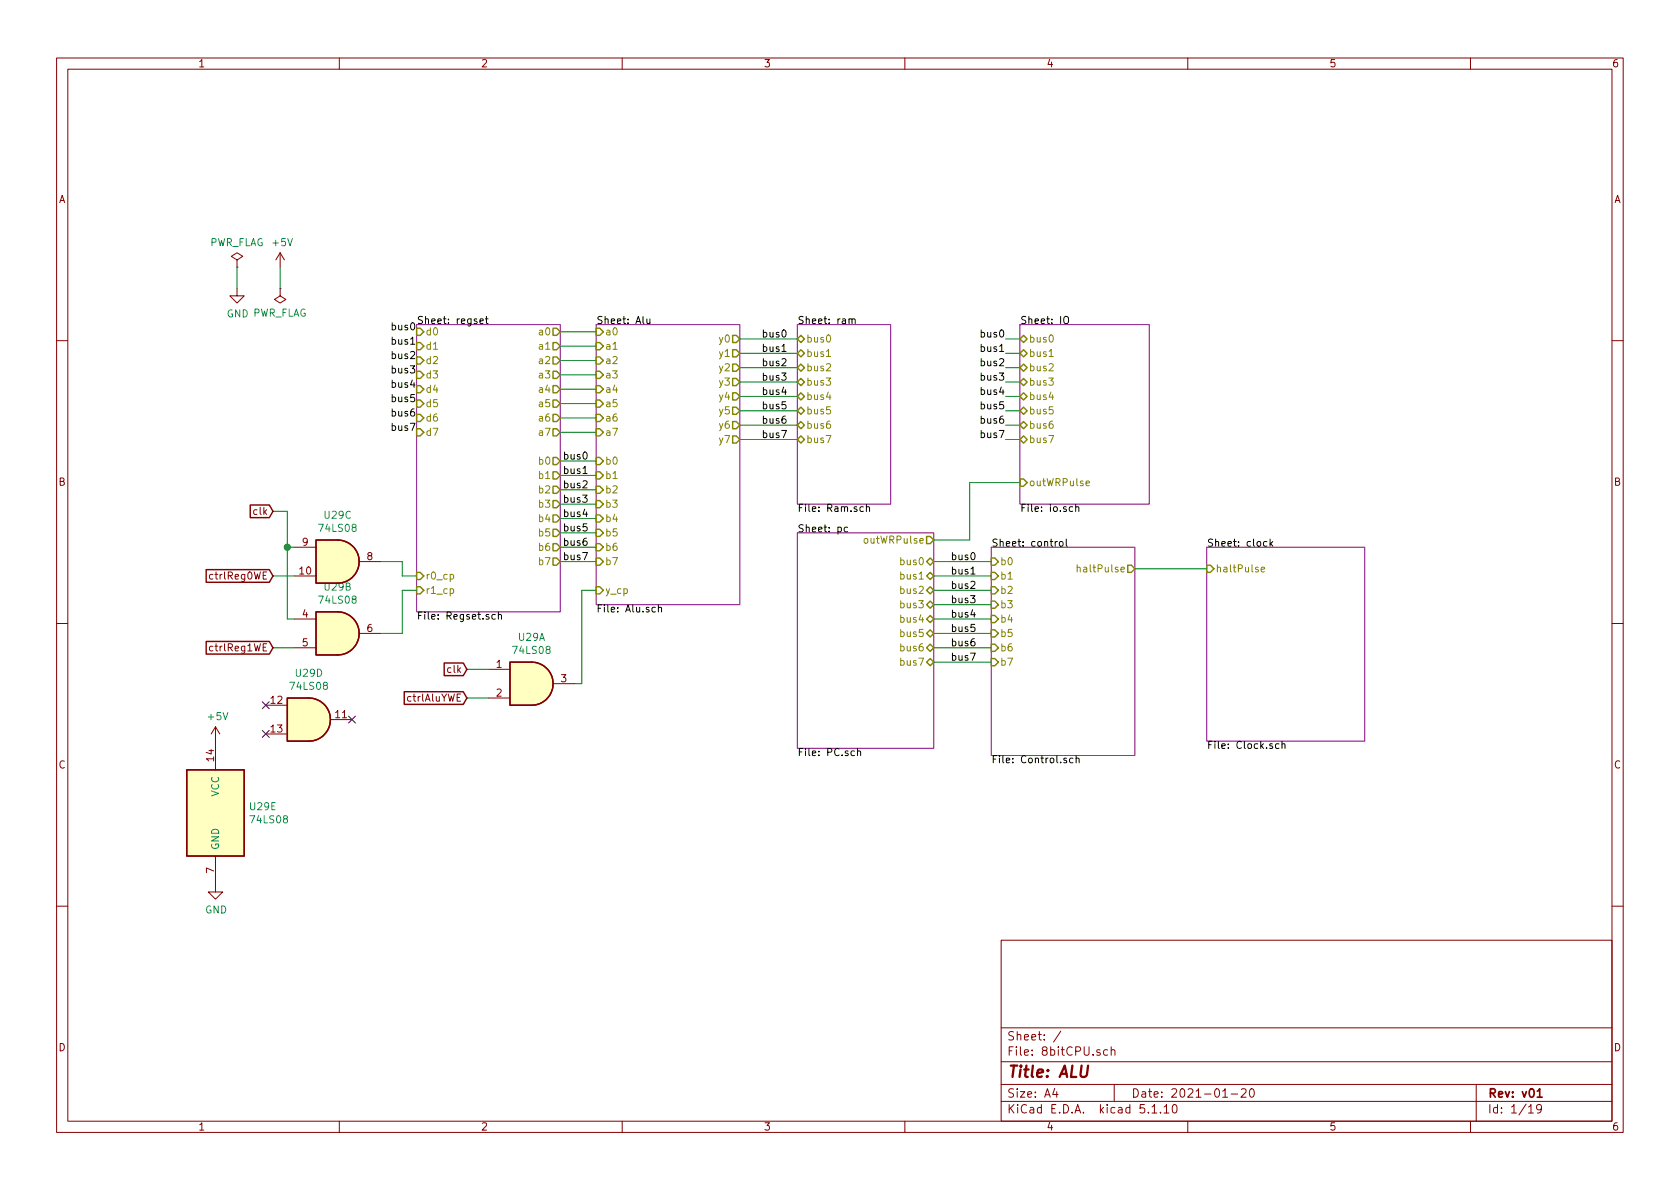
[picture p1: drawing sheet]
<svg xmlns="http://www.w3.org/2000/svg" width="297mm" height="210mm" viewBox="0 0 297 210" stroke-linecap="round" stroke-linejoin="round" font-family="sans-serif">
<g fill="none" stroke="#840000" stroke-width=".18">
<path d="M10 10.3h277v189.9h-277zM12 12.2h273v186.1h-273zM60 10.3v1.9M110 10.3v1.9M160 10.3v1.9M210 10.3v1.9M260 10.3v1.9M41.9 46l1-.7-1-.6-1 .6 1 .7v1.2M41.9 47.2h.1M41.9 51v1.3h1.3l-1.3 1.3-1.3-1.3h1.3M49.5 51v1.3l1 .7-1 .6-1-.6 1-.7M49.5 51h.1"/>
<path d="M49.5 44.7l-.7 1.3M49.5 44.7v2.5M49.5 44.7l.8 1.3M10 60.2h2M285 60.2h2M52.1 96.8h3.8M63.5 99.3h3.8M10 110.3h2M52.1 109.5h3.8M52.1 114.5h3.8M52.1 101.8h3.8M63.5 112h3.8"/>
<path d="M86.4 118.4h3.8M285 110.3h2M38.1 128.5l-.8 1.3M38.1 128.5v7.6M38.1 128.5l.8 1.3M47 124.7h3.8M47 129.8h3.8M58.4 127.2h3.8M86.4 123.4h3.8M97.8 120.9h3.8M38.1 151.4v6.3h1.3l-1.3 1.3-1.3-1.3h1.3M10 160.2h2"/>
<path d="M177 166.3h108v32h-108zM285 160.2h2M60 198.3v1.9M110 198.3v1.9M160 198.3v1.9M177 194.8h108M177 191.8h108M177 187.8h108M177 181.8h108M186.5 192.5l-.4 1h1M186.8 193v1M187.6 182.3l-1.3 2"/>
<path d="M195.8 185.7l-.4-.1-.3 .3 .1 .6 .2 .1 .4-.1M196.5 185.7a.37 .37 0 0 1 .6 .1v.8M196.5 185.1v1.5M197 191.8v3M203.7 195.8l.4-.5v1.5M203.7 196.8h.8M205.2 196.7v.1M205.8 195.8l.4-.5v1.5M205.8 196.8h.9M207.5 195.4l.2-.1a.94 .94 0 0 1 0 1.5h-.1a1 1 0 0 1-.1-1.4zM210 198.3v1.9M216.2 194h.8"/>
<path d="M217.7 193.5h1.1M219.5 192.7l.2-.2h.3l.3 .2v.3v.2l-.9 .8h.9M221.1 192.6l.2-.1a.8 .8 0 0 1 .5 .8 .8 .8 0 0 1-.5 .7 1 1 0 0 1-.2-1.4zM260 198.3v1.9M261 191.8v6.5M270.3 195.8l.4-.5v1.5M270.3 196.8h.8M272.5 196l-.1 .2a.48 .48 0 0 1-.6-.1v-.6a.48 .48 0 0 1 .6-.1l.1 .1a1.19 1.19 0 0 1-.2 1.2l-.5 .1"/>
</g>
<path d="M271.8 193l.4-.5v1.5M271.8 194h.9" fill="none" stroke="#840000" stroke-width=".3"/>
<path d="M73.7 57.4h25.4v50.8h-25.4zM105.4 57.4h25.4v49.5h-25.4zM141 57.4h16.5v31.7h-16.5zM180.3 57.4h22.9v31.7h-22.9zM141 94.2h24.1v38.1h-24.1zM175.3 96.8h25.4v36.8h-25.4zM213.4 96.8h27.9v34.3h-27.9z" fill="none" stroke="#840084" stroke-width=".18"/>
<g fill="none" stroke="#000" stroke-width=".18">
<path d="M84.9 56.8l.5-.1v-.3h-.4l-.1 .2v.6h.5M85.8 56.4h.5M86 56v1l.3 .2M114.4 56.4v.8h.3l.2-.1M114.9 56.4v.8M150.1 56.5l.2-.1h.3v.8M150.6 56.6l.2-.2h.3l.1 .8M188.1 56.1a.45 .45 0 0 1 .8 0 .88 .88 0 0 1-.3 1.1h-.3a1.07 1.07 0 0 1-.2-1.1zM138.2 76.1h.8l-.5 1.3M138.3 63.5l.4-.1 .3 .4-.8 .9h.8M138.3 62.1h.7M138.6 68.4l-.3 .9h.7"/>
<path d="M149.9 93.3l-.4-.1-.2 .2 .1 .6h.5M152.7 89.7l-.4-.1-.3 .2 .2 .6h.5M153.2 89.7l.2-.1 .3 .1v.7M153.2 89.2v1.2M186.9 95.8l-.3 .2M187.4 95.9l.1-.1 .4 .1 .1 .5-.2 .1-.3 .1-.1-.1zM188.5 95.3v1.1l.2 .2M189.7 89.7l-.4-.1-.2 .2 .1 .6h.5M190.2 89.7l.2-.1 .3 .1 .1 .7M190.2 89.2v1.2M224 95.8h-.4l-.2 .2 .1 .5h.5M224.6 95.3v1.3"/>
<path d="M224.7 96.1l.3 .5M225 95.8l-.4 .4M87.6 108.7h-.4l-.2 .2 .1 .5h.5M88.1 108.8l.2-.1h.3l.1 .8M88.1 108.2v1.3M115.9 107.4h-.4l-.2 .2 .1 .6h.5M116.4 107.5l.2-.1h.3l.1 .8M116.4 107v1.2M151.1 132.8h-.4l-.2 .2 .1 .6h.5M151.6 132.9l.2-.1h.3l.1 .8M151.6 132.4v1.2M188.6 134.1h-.3l-.2 .1v.2l.5 .1v.3h-.5"/>
<path d="M189.7 134.1h-.3l-.3 .2 .1 .5h.5M190.3 134.2l.1-.1h.4v.8M190.3 133.6v1.3M226.1 131.6l-.3-.1-.3 .2 .1 .6h.5M226.7 131.6l.1-.1 .4 .1v.8M226.7 131.1v1.3"/>
</g>
<g fill="none" stroke="#848400" stroke-width=".25">
<path d="M73.7 58h.6l.6 .7-.6 .6h-.6zM97.8 58h.6l.7 .7-.7 .6h-.6zM105.4 58h.6l.7 .7-.7 .6h-.6zM129.5 59.3h.7l.6 .6-.6 .7h-.7zM141 59.9l.6-.6 .6 .6-.6 .7zM180.3 59.9l.7-.6 .6 .6-.6 .7zM73.7 60.6h.6l.6 .6-.6 .6h-.6zM73.7 63.1h.6l.6 .6-.6 .7h-.6zM73.7 65.7h.6l.6 .6-.6 .6h-.6zM73.7 68.2h.6l.6 .6-.6 .7h-.6zM73.7 70.7h.6l.6 .7-.6 .6h-.6zM73.7 73.3h.6l.6 .6-.6 .6h-.6z"/>
<path d="M73.7 75.8h.6l.6 .6-.6 .7h-.6zM97.8 60.6h.6l.7 .6-.7 .6h-.6zM97.8 63.1h.6l.7 .6-.7 .7h-.6zM97.8 65.7h.6l.7 .6-.7 .6h-.6zM97.8 68.2h.6l.7 .6-.7 .7h-.6zM97.8 70.7h.6l.7 .7-.7 .6h-.6zM97.8 73.3h.6l.7 .6-.7 .6h-.6zM97.8 75.8h.6l.7 .6-.7 .7h-.6zM105.4 60.6h.6l.7 .6-.7 .6h-.6zM105.4 63.1h.6l.7 .6-.7 .7h-.6zM105.4 65.7h.6l.7 .6-.7 .6h-.6zM105.4 68.2h.6l.7 .6-.7 .7h-.6z"/>
<path d="M105.4 70.7h.6l.7 .7-.7 .6h-.6zM105.4 73.3h.6l.7 .6-.7 .6h-.6zM105.4 75.8h.6l.7 .6-.7 .7h-.6zM129.5 61.8h.7l.6 .7-.6 .6h-.7zM129.5 64.4h.7l.6 .6-.6 .7h-.7zM129.5 66.9h.7l.6 .7-.6 .6h-.7zM129.5 69.5h.7l.6 .6-.6 .6h-.7zM129.5 72h.7l.6 .6-.6 .7h-.7zM129.5 74.5h.7l.6 .7-.6 .6h-.7zM129.5 77.1h.7l.6 .6-.6 .7h-.7zM141 62.5l.6-.7 .6 .7-.6 .6zM141 65l.6-.6 .6 .6-.6 .7z"/>
<path d="M141 67.6l.6-.7 .6 .7-.6 .6zM141 70.1l.6-.6 .6 .6-.6 .6zM141 77.7l.6-.6 .6 .6-.6 .7zM141.6 72l.6 .6-.6 .7-.6-.7zM141.6 74.5l.6 .7-.6 .6-.6-.6zM180.3 77.7l.7-.6 .6 .6-.6 .7zM180.3 70.1l.7-.6 .6 .6-.6 .6zM180.3 67.6l.7-.7 .6 .7-.6 .6zM180.3 65l.7-.6 .6 .6-.6 .7zM180.3 62.5l.7-.7 .6 .7-.6 .6zM181 74.5l.6 .7-.6 .6-.7-.6zM181 72l.6 .6-.6 .7-.7-.7z"/>
<path d="M97.8 80.9h.6l.7 .6-.7 .7h-.6zM97.8 83.4h.6l.7 .7-.7 .6h-.6zM97.8 86h.6l.7 .6-.7 .6h-.6zM97.8 88.5h.6l.7 .6-.7 .7h-.6zM97.8 91.1h.6l.7 .6-.7 .6h-.6zM97.8 93.6h.6l.7 .6-.7 .7h-.6zM97.8 96.1h.6l.7 .7-.7 .6h-.6zM97.8 98.7h.6l.7 .6-.7 .6h-.6zM105.4 80.9h.6l.7 .6-.7 .7h-.6zM105.4 83.4h.6l.7 .7-.7 .6h-.6zM105.4 86h.6l.7 .6-.7 .6h-.6zM105.4 88.5h.6l.7 .6-.7 .7h-.6z"/>
<path d="M105.4 91.1h.6l.7 .6-.7 .6h-.6zM105.4 93.6h.6l.7 .6-.7 .7h-.6zM105.4 96.1h.6l.7 .7-.7 .6h-.6zM105.4 98.7h.6l.7 .6-.7 .6h-.6zM163.8 99.3l.7-.6 .6 .6-.6 .6zM163.8 94.9h.7l.6 .6-.6 .6h-.7zM175.3 98.7h.6l.6 .6-.6 .6h-.6zM180.3 84.7h.7l.6 .6-.6 .7h-.7zM199.4 99.9h.6l.7 .7-.7 .6h-.6zM213.4 99.9h.6l.6 .7-.6 .6h-.6zM73.7 101.2h.6l.6 .6-.6 .7h-.6zM73.7 103.8h.6l.6 .6-.6 .6h-.6z"/>
<path d="M105.4 103.8h.6l.7 .6-.7 .6h-.6zM163.8 101.8l.7-.6 .6 .6-.6 .7zM163.8 104.4l.7-.6 .6 .6-.6 .6zM163.8 106.9l.7-.6 .6 .6-.6 .7zM163.8 109.5l.7-.7 .6 .7-.6 .6zM163.8 114.5l.7-.6 .6 .6-.6 .7zM163.8 117.1l.7-.6 .6 .6-.6 .6zM164.5 111.4l.6 .6-.6 .6-.7-.6zM175.3 101.2h.6l.6 .6-.6 .7h-.6zM175.3 103.8h.6l.6 .6-.6 .6h-.6zM175.3 106.3h.6l.6 .6-.6 .7h-.6zM175.3 108.8h.6l.6 .7-.6 .6h-.6z"/>
<path d="M175.3 111.4h.6l.6 .6-.6 .6h-.6zM175.3 113.9h.6l.6 .6-.6 .7h-.6zM175.3 116.5h.6l.6 .6-.6 .6h-.6z"/>
</g>
<g fill="none" stroke="#848400" stroke-width=".18">
<path d="M146.1 77h.8l-.5 1.3M146.1 64.4l.5-.1 .3 .4-.8 .9h.8M146.1 63h.8M146.4 69.3l-.3 .9h.8M185.4 77h.9l-.5 1.3M185.5 64.4l.5-.1 .2 .4-.8 .9h.8M185.5 63h.7M185.8 69.3l-.3 .9h.8M190.4 99.9v1.2M192 85.5l.6-.1v-.3h-.4l-.2 .1 .1 .6h.5M79.6 101.6h.4l.2 .2-.1 .6h-.5M79.6 104.2l.4-.1 .2 .2-.1 .6h-.5"/>
<path d="M190.4 100.4l.3-.1h.2l.1 .8M223 100.7l.6-.1-.1-.3h-.3l-.2 .2 .1 .6h.4"/>
</g>
<g fill="#ffffc2" stroke="#ffffc2" stroke-width=".18">
<path d="M94 117.1a3.8 3.8 0 0 1 3.8 3.8 3.8 3.8 0 0 1-3.8 3.8z"/>
<path d="M90.2 117.1h3.8v7.6h-3.8z"/>
<path d="M59.7 108.2a3.8 3.8 0 0 1 3.8 3.8 3.8 3.8 0 0 1-3.8 3.8z"/>
<path d="M55.9 108.2h3.8v7.6h-3.8z"/>
<path d="M59.7 95.5a3.8 3.8 0 0 1 3.8 3.8 3.8 3.8 0 0 1-3.8 3.8z"/>
<path d="M55.9 95.5h3.8v7.6h-3.8z"/>
<path d="M54.6 123.4a3.8 3.8 0 0 1 3.8 3.8 3.8 3.8 0 0 1-3.8 3.9z"/>
<path d="M50.8 123.4h3.8v7.7h-3.8z"/>
<path d="M33 136.1h10.2v15.3h-10.2z"/>
</g>
<path d="M44.2 89.3h3.4l.7 1.1-.7 1.1h-3.4zM55.9 95.5h3.8a3.8 3.8 0 0 1 3.8 3.8 3.8 3.8 0 0 1-3.8 3.8h-3.8zM36.4 100.7h11.2l.7 1.1-.7 1.2h-11.2zM36.4 113.4h11.2l.7 1.1-.7 1.2h-11.2zM55.9 108.2h3.8a3.8 3.8 0 0 1 3.8 3.8 3.8 3.8 0 0 1-3.8 3.8h-3.8zM78.5 117.2h3.4l.6 1.2-.6 1.1h-3.4zM90.2 117.1h3.8a3.8 3.8 0 0 1 3.8 3.8 3.8 3.8 0 0 1-3.8 3.8h-3.8zM33 136.1h10.2v15.3h-10.2zM50.8 123.4h3.8a3.8 3.8 0 0 1 3.8 3.8 3.8 3.8 0 0 1-3.8 3.9h-3.8zM71.5 122.3h10.4l.6 1.1-.6 1.2h-10.4z" fill="none" stroke="#840000" stroke-width=".25"/>
<g fill="none" stroke="#008400" stroke-width=".18">
<path d="M41.9 47.2v3.8M49.5 47.2v3.8M99.1 58.7h6.3M130.8 59.9h10.2M177.8 59.9h2.5M99.1 76.4h6.3M99.1 73.9h6.3M99.1 71.4h6.3M99.1 68.8h6.3M99.1 66.3h6.3M99.1 63.7h6.3M99.1 61.2h6.3"/>
<path d="M130.8 62.5h10.2M130.8 65h10.2M130.8 67.6h10.2M130.8 70.1h10.2M130.8 72.6h10.2M130.8 75.2h10.2M130.8 77.7h10.2M177.8 62.5h2.5M177.8 65h2.5M177.8 67.6h2.5M177.8 70.1h2.5M177.8 72.6h2.5"/>
<path d="M177.8 75.2h2.5M177.8 77.7h2.5M48.3 90.4h2.5v19.1h1.3M50.8 96.8h1.3M67.3 99.3h3.8v2.5h2.6M99.1 96.8h6.3M99.1 99.3h6.3M99.1 94.2h6.3M99.1 91.7h6.3M99.1 89.1h6.3M99.1 86.6h6.3M99.1 84.1h6.3"/>
<path d="M99.1 81.5h6.3M165.1 99.3h10.2M180.3 85.3h-8.9v10.2h-6.3M48.3 114.5h3.8M48.3 101.8h3.8M73.7 104.4h-2.6v7.6h-3.8M82.5 118.4h3.9M105.4 104.4h-2.5v16.5h-1.3M165.1 114.5h10.2M165.1 101.8h10.2M165.1 104.4h10.2M165.1 117.1h10.2"/>
<path d="M165.1 112h10.2M165.1 109.5h10.2M165.1 106.9h10.2M200.7 100.6h12.7M82.5 123.4h3.9"/>
</g>
<circle cx="50.8" cy="96.8" r=".51" fill="#008400" stroke="#008400" stroke-width=".25"/>
<path d="M46.4 124.1l1.2 1.2M46.4 129.2l1.2 1.2M47.6 124.1l-1.2 1.2M47.6 129.2l-1.2 1.2M61.6 126.6l1.2 1.3M62.8 126.6l-1.2 1.3" fill="none" stroke="#000084" stroke-width=".18"/>
<text font-size="2.8" fill="#840000" x="178" y="190.5">Title: ALU</text>
<g font-size="2.1" fill="#840000">
<text x="178" y="184">Sheet: /</text>
<text x="178" y="186.7">File: 8bitCPU.sch</text>
<text x="178" y="196.9">KiCad E.D.A. kicad 5.1.10</text>
<text x="178" y="194.1">Size: A4</text>
<text x="200" y="194.1">Date: 2021-01-20</text>
<text x="263" y="194.1">Rev: v01</text>
<text x="263" y="196.9">Id: 1/19</text>
</g>
<g font-size="1.8" fill="#840000">
<text x="35" y="11.9">1</text>
<text x="85" y="11.9">2</text>
<text x="135" y="11.9">3</text>
<text x="185" y="11.9">4</text>
<text x="235" y="11.9">5</text>
<text x="285" y="11.9">6</text>
<text x="10.4" y="35.9">A</text>
<text x="285.4" y="35.9">A</text>
<text x="10.4" y="85.9">B</text>
<text x="285.4" y="85.9">B</text>
<text x="45" y="91.1">clk</text>
<text x="53" y="101.6">10</text>
<text x="53.5" y="96.5">9</text>
<text x="64.9" y="99.1">8</text>
<text x="37.5" y="102.5">ctrlReg0WE</text>
<text x="53.5" y="109.2">4</text>
<text x="64.9" y="111.8">6</text>
<text x="37.5" y="115.2">ctrlReg1WE</text>
<text x="53.5" y="114.3">5</text>
<text x="79.3" y="119">clk</text>
<text x="87.8" y="118.1">1</text>
<text x="47.9" y="124.5">12</text>
<text x="72.1" y="124.1">ctrlAluYWE</text>
<text x="87.8" y="123.2">2</text>
<text x="99.2" y="120.6">3</text>
<text x="47.9" y="129.5">13</text>
<text x="59.4" y="127">11</text>
<text x="10.4" y="135.9">C</text>
<text x="37.8" y="134.6" transform="rotate(-90 37.8 134.6)">14</text>
<text x="285.4" y="135.9">C</text>
<text x="37.8" y="154.4" transform="rotate(-90 37.8 154.4)">7</text>
<text x="10.4" y="185.9">D</text>
<text x="285.4" y="185.9">D</text>
<text x="35" y="199.9">1</text>
<text x="85" y="199.9">2</text>
<text x="135" y="199.9">3</text>
<text x="185" y="199.9">4</text>
<text x="235" y="199.9">5</text>
<text x="285" y="199.9">6</text>
</g>
<g font-size="1.8" fill="#008484">
<text x="37" y="43.5">PWR_FLAG</text>
<text x="48.3" y="43.5">+5V</text>
<text x="40.1" y="56.1">GND PWR_FLAG</text>
<text x="56.6" y="94.1">74LS08</text>
<text x="57.4" y="91.7">U29C</text>
<text x="56.6" y="106.8">74LS08</text>
<text x="57.4" y="104.4">U29B</text>
<text x="91.7" y="113.3">U29A</text>
<text x="52.3" y="119.7">U29D</text>
<text x="90.9" y="115.6">74LS08</text>
<text x="51.5" y="122">74LS08</text>
<text x="36.9" y="127.3">+5V</text>
<text x="38.7" y="140.9" transform="rotate(-90 38.7 140.9)">VCC</text>
<text x="44.2" y="143.3">U29E</text>
<text x="44.4" y="145.6">74LS08</text>
<text x="38.7" y="150.4" transform="rotate(-90 38.7 150.4)">GND</text>
<text x="36.3" y="161.5">GND</text>
</g>
<g font-size="1.8">
<text x="69.5" y="58.4">bus0</text>
<text x="73.7" y="57.3">Sheet: regset</text>
<text x="105.4" y="57.3">Sheet: Alu</text>
<text x="134.6" y="59.7">bus0</text>
<text x="141" y="57.3">Sheet: ram</text>
<text x="173.7" y="59.7">bus0</text>
<text x="180.3" y="57.3">Sheet: IO</text>
<text x="69.5" y="63.5">bus2</text>
<text x="69.5" y="61">bus1</text>
<text x="134.6" y="64.8">bus2</text>
<text x="134.6" y="62.2">bus1</text>
<text x="173.7" y="62.2">bus1</text>
<text x="173.7" y="64.8">bus2</text>
<text x="69.5" y="71.1">bus5</text>
<text x="69.5" y="68.6">bus4</text>
<text x="69.5" y="66">bus3</text>
<text x="134.6" y="69.8">bus4</text>
<text x="134.6" y="67.3">bus3</text>
<text x="173.7" y="67.3">bus3</text>
<text x="173.7" y="69.8">bus4</text>
<text x="69.5" y="76.2">bus7</text>
<text x="69.5" y="73.7">bus6</text>
<text x="134.6" y="77.5">bus7</text>
<text x="134.6" y="74.9">bus6</text>
<text x="134.6" y="72.4">bus5</text>
<text x="173.7" y="72.4">bus5</text>
<text x="173.7" y="74.9">bus6</text>
<text x="173.7" y="77.5">bus7</text>
<text x="100" y="81.3">bus0</text>
<text x="100" y="83.8">bus1</text>
<text x="100" y="88.9">bus3</text>
<text x="100" y="86.4">bus2</text>
<text x="100" y="94">bus5</text>
<text x="100" y="91.4">bus4</text>
<text x="141" y="94.1">Sheet: pc</text>
<text x="141" y="90.5">File: Ram.sch</text>
<text x="180.3" y="90.5">File: io.sch</text>
<text x="100" y="99.1">bus7</text>
<text x="100" y="96.5">bus6</text>
<text x="168.6" y="99.1">bus0</text>
<text x="168.6" y="101.6">bus1</text>
<text x="175.3" y="96.7">Sheet: control</text>
<text x="213.4" y="96.7">Sheet: clock</text>
<text x="168.6" y="104.1">bus2</text>
<text x="168.6" y="106.7">bus3</text>
<text x="73.7" y="109.6">File: Regset.sch</text>
<text x="105.4" y="108.3">File: Alu.sch</text>
<text x="168.6" y="111.8">bus5</text>
<text x="168.6" y="109.2">bus4</text>
<text x="168.6" y="116.8">bus7</text>
<text x="168.6" y="114.3">bus6</text>
<text x="141" y="133.7">File: PC.sch</text>
<text x="175.3" y="135">File: Control.sch</text>
<text x="213.4" y="132.4">File: Clock.sch</text>
</g>
<g font-size="1.8" fill="#848400">
<text x="75.2" y="59.3">d0</text>
<text x="95.6" y="59.3">a0</text>
<text x="106.9" y="59.3">a0</text>
<text x="75.2" y="61.8">d1</text>
<text x="75.2" y="64.4">d2</text>
<text x="95.6" y="61.8">a1</text>
<text x="95.6" y="64.4">a2</text>
<text x="106.9" y="61.8">a1</text>
<text x="106.9" y="64.4">a2</text>
<text x="127.3" y="60.6">y0</text>
<text x="127.3" y="63.1">y1</text>
<text x="127.3" y="65.7">y2</text>
<text x="142.5" y="60.6">bus0</text>
<text x="142.5" y="63.1">bus1</text>
<text x="142.5" y="65.7">bus2</text>
<text x="181.9" y="65.7">bus2</text>
<text x="181.9" y="63.1">bus1</text>
<text x="181.9" y="60.6">bus0</text>
<text x="75.2" y="66.9">d3</text>
<text x="75.2" y="69.5">d4</text>
<text x="95.6" y="66.9">a3</text>
<text x="95.6" y="69.5">a4</text>
<text x="106.9" y="66.9">a3</text>
<text x="106.9" y="69.5">a4</text>
<text x="127.3" y="68.2">y3</text>
<text x="127.3" y="70.7">y4</text>
<text x="142.5" y="68.2">bus3</text>
<text x="142.5" y="70.7">bus4</text>
<text x="181.9" y="70.7">bus4</text>
<text x="181.9" y="68.2">bus3</text>
<text x="75.2" y="72">d5</text>
<text x="75.2" y="74.5">d6</text>
<text x="75.2" y="77.1">d7</text>
<text x="95.6" y="72">a5</text>
<text x="95.6" y="74.5">a6</text>
<text x="95.6" y="77.1">a7</text>
<text x="106.9" y="72">a5</text>
<text x="106.9" y="74.5">a6</text>
<text x="106.9" y="77.1">a7</text>
<text x="127.3" y="73.3">y5</text>
<text x="127.3" y="75.8">y6</text>
<text x="142.5" y="73.3">bus5</text>
<text x="142.5" y="75.8">bus6</text>
<text x="181.9" y="75.8">bus6</text>
<text x="181.9" y="73.3">bus5</text>
<text x="95.5" y="82.2">b0</text>
<text x="106.9" y="82.2">b0</text>
<text x="127.3" y="78.4">y7</text>
<text x="142.5" y="78.4">bus7</text>
<text x="181.9" y="78.4">bus7</text>
<text x="95.5" y="84.7">b1</text>
<text x="95.5" y="87.2">b2</text>
<text x="95.5" y="89.8">b3</text>
<text x="106.9" y="84.7">b1</text>
<text x="106.9" y="87.2">b2</text>
<text x="106.9" y="89.8">b3</text>
<text x="181.9" y="86">outWRPulse</text>
<text x="95.5" y="92.3">b4</text>
<text x="95.5" y="94.9">b5</text>
<text x="106.9" y="92.3">b4</text>
<text x="106.9" y="94.9">b5</text>
<text x="95.5" y="97.4">b6</text>
<text x="95.5" y="99.9">b7</text>
<text x="106.9" y="97.4">b6</text>
<text x="106.9" y="99.9">b7</text>
<text x="153.2" y="96.1">outWRPulse</text>
<text x="159.4" y="99.9">bus0</text>
<text x="176.8" y="99.9">b0</text>
<text x="191.3" y="101.2">haltPulse</text>
<text x="214.9" y="101.2">haltPulse</text>
<text x="75.2" y="102.5">r0_cp</text>
<text x="75.2" y="105">r1_cp</text>
<text x="106.9" y="105">y_cp</text>
<text x="159.4" y="102.5">bus1</text>
<text x="159.4" y="105">bus2</text>
<text x="159.4" y="107.6">bus3</text>
<text x="176.8" y="102.5">b1</text>
<text x="176.8" y="105">b2</text>
<text x="176.8" y="107.6">b3</text>
<text x="159.4" y="110.1">bus4</text>
<text x="159.4" y="112.6">bus5</text>
<text x="176.8" y="110.1">b4</text>
<text x="176.8" y="112.6">b5</text>
<text x="159.4" y="115.2">bus6</text>
<text x="159.4" y="117.7">bus7</text>
<text x="176.8" y="115.2">b6</text>
<text x="176.8" y="117.7">b7</text>
</g>
</svg>
